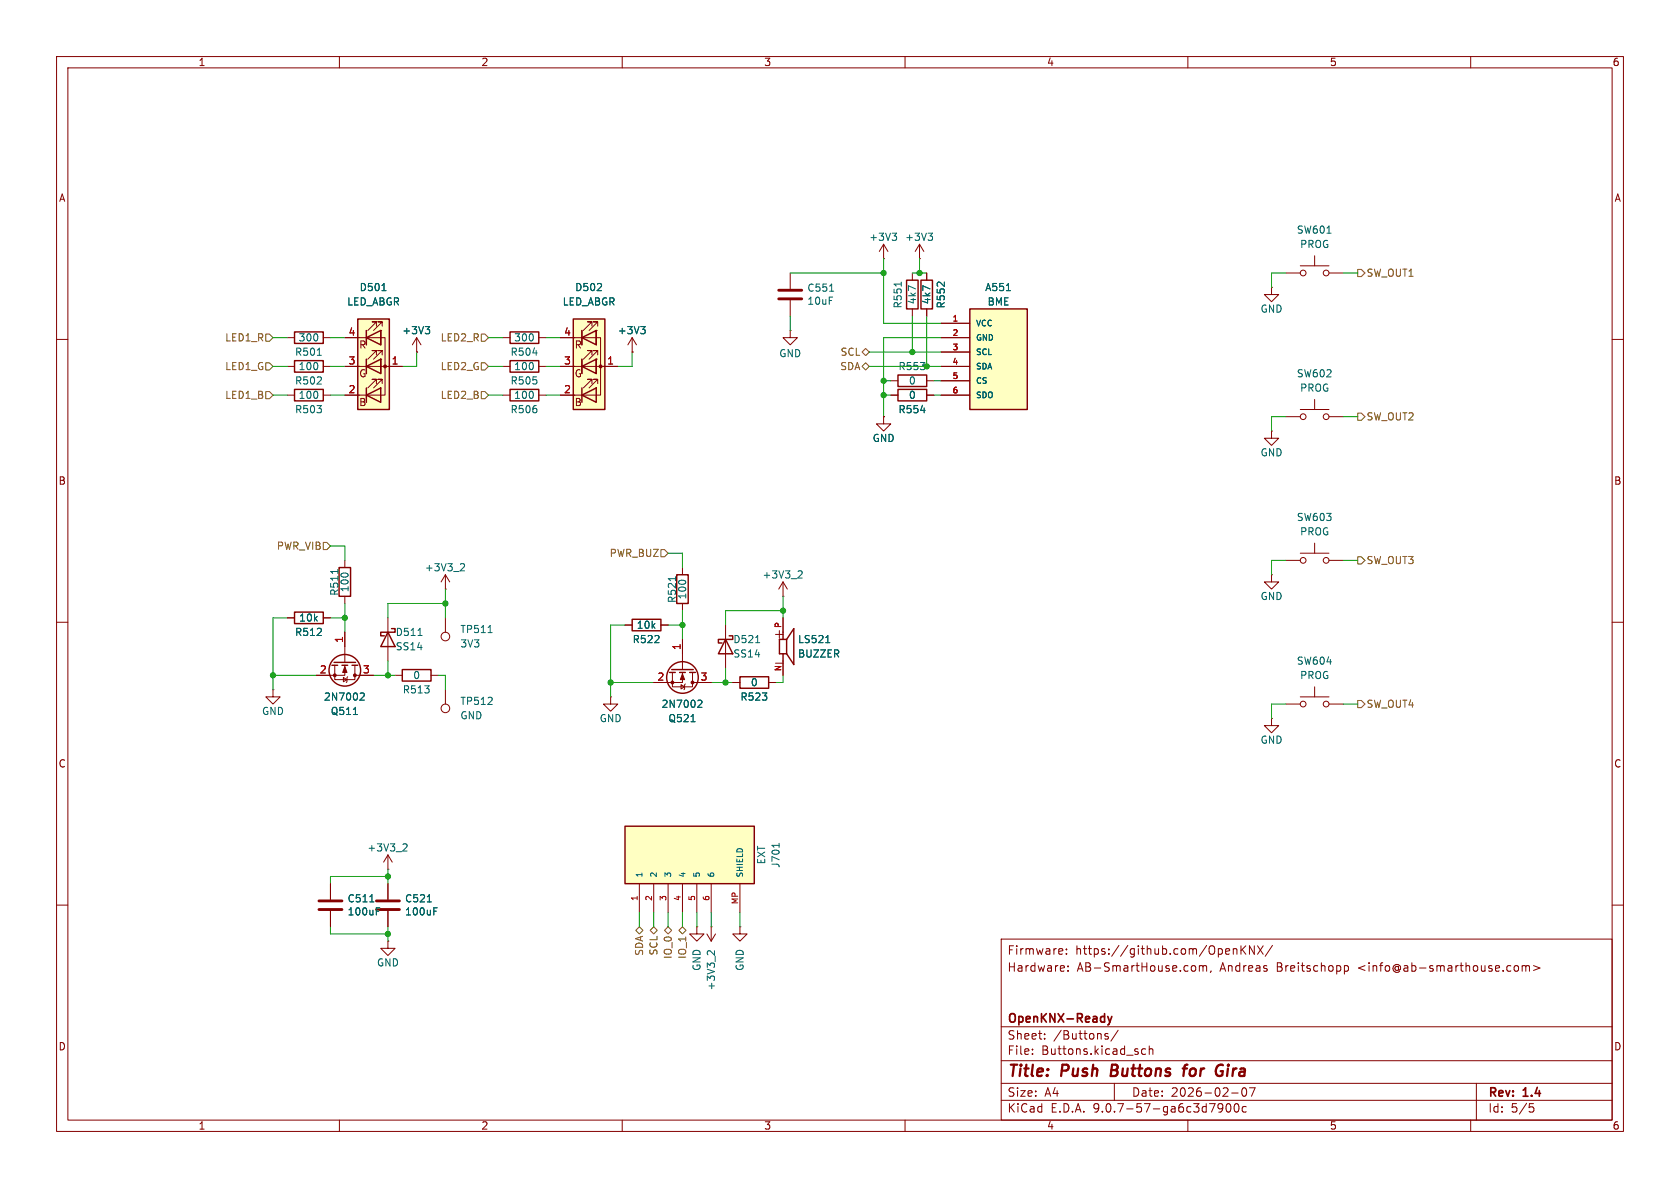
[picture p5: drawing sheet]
<svg xmlns="http://www.w3.org/2000/svg" width="297mm" height="210mm" viewBox="0 0 297 210" stroke-linecap="round" stroke-linejoin="round" font-family="sans-serif">
<g fill="none" stroke="#840000" stroke-width=".18">
<path d="M10 10h277v190h-277zM12 12h273v186h-273zM60 10v2M110 10v2M160 10v2M210 10v2M260 10v2M161.3 48.3v1.2M161.3 54.6v1.3M10 60h2M156.2 73.7v1.2h1.3l-1.3 1.3-1.3-1.3h1.3M156.2 73.7h.1"/>
<path d="M157.5 67.3h1.2M157.5 69.9h1.2M163.8 67.3h1.3M163.8 69.9h1.3M224.8 76.2v1.3h1.3l-1.3 1.2-1.3-1.2h1.3M224.8 76.2h.1M227.3 73.7h2.6M229.9 72.4h5M232.4 70.6v1.8M234.9 73.7h2.6M285 60h2M227.3 99.1h2.6"/>
<path d="M229.9 97.8h5M232.4 96v1.8M234.9 99.1h2.6M10 110h2M59.2 117.6v2.5h3.5v-2.5M60.7 119.8l.6 .3-.6 .4zM61 117.6v1.8h-5.1M61 111.8v5.3M61.5 119.6l-.2 .2v.7l-.1 .2M62.7 119.4h3.3M68.6 109.2v7.6M78.7 104.1h.1"/>
<path d="M78.7 101.6l-.7 1.3M78.7 101.6l.8 1.3M78.7 101.6v2.5M137.1 117.2h1.4M138.4 105.4h.1M138.4 102.9v2.5M138.4 109.2v2.6M138.4 116.8v2.6M138.4 102.9l-.7 1.2M138.4 102.9l.8 1.2M224.8 101.6v1.3h1.3l-1.3 1.2-1.3-1.2h1.3M224.8 101.6h.1"/>
<path d="M285 110h2M48.3 121.9v1.3h1.2l-1.2 1.3-1.3-1.3h1.3M48.3 121.9h.1M68.6 153.7h.1M68.6 151.1v2.6M68.6 156.2v2.8M68.6 151.1l-.8 1.3M68.6 151.1l.7 1.3M10 160h2M68.6 161v2.8M177 166h108v32h-108zM187.8 167.8l.1 .3-.7 .1"/>
<path d="M188.5 168.6v.1M188.5 167.8v.1M188.8 171.6v.1M188.8 170.8v.1M211.1 170.7l.3 .3v.4l-.3 .3M212 170.8l.5-.1 .2 .2M212 170.7v1M212.7 170.9l.2-.2 .3 .1 .1 .9M212.7 170.9v.8M214.1 171.6l-.1 .3M218 167.8l.2-.1 .4 .1 .1 .9M218 167.7v1"/>
<path d="M219.4 167.2v1.5M219.6 167.8l.6 .9M220.2 167.2l-.8 .9M221.7 167.2v1.5l-.8-1.5v1.5M222.3 167.2l1 1.5M223.3 167.2l-1 1.5M225 167.1l-1.3 2M237.7 170.8l.4-.1 .3 .3v.4l-.2 .2h-.5M237.7 170.7v1.5M267.8 170.8l.4-.1 .3 .3v.4l-.3 .3-.4-.1-.1-.2v-.4zM269.1 170.8l.4-.1 .2 .2M269.1 170.7v1"/>
<path d="M269.7 170.9l.3-.2 .3 .1 .1 .9M269.7 170.9v.8M271.1 170.7l1.1 .4-1.1 .5M285 160h2M60 198v2M110 198v2M160 198v2M177 194.5h108M177 191.5h108M177 187.5h108M177 181.5h108M182.5 186.3v.1"/>
<path d="M182.5 185.5v.1M184.7 183.6v.1M184.7 182.8v.1M195.9 182.8l-.4-.1-.2 .2 .1 .2 .5 .2v.3h-.6M197 191.5v3M197.7 182.1l-1.3 2M202.5 185.5l-.4-.1-.3 .3v.4l.2 .2h.5M203.2 185.5l.2-.1 .3 .1 .1 .9M203.2 184.9v1.5M210 198v2M216.2 195.7l-.3 .3h-.3l-.3-.3 .2-.5 .4-.1 .2 .1a.99 .99 0 0 1-.4 1.4h-.2M216.9 195.2l.2-.1a.81 .81 0 0 1 .6 .6 .81 .81 0 0 1-.3 .8l-.2 .1a.81 .81 0 0 1-.3-1.4z"/>
<path d="M217.7 193.2h1.2M218.3 195.2l.2-.1a.81 .81 0 0 1 .6 .6 .81 .81 0 0 1-.3 .8l-.1 .1a.81 .81 0 0 1-.4-1.4zM219.7 192.4l.2-.1a.81 .81 0 0 1 .6 .6 .81 .81 0 0 1-.3 .8l-.2 .1a.81 .81 0 0 1-.3-1.4zM220.3 195.7l-.4-.1-.3 .3v.4l.1 .2h.6M220.9 192.3h1l-.7 1.5M260 198v2M261 191.5v6.5M270.4 195.1h.7M270.5 195.7h.4l.3 .3-.2 .5-.5 .1"/>
<circle cx="230.4" cy="73.7" r=".51"/>
<circle cx="234.4" cy="73.7" r=".51"/>
<circle cx="230.4" cy="99.1" r=".51"/>
<circle cx="234.4" cy="99.1" r=".51"/>
</g>
<path d="M196.6 188.2l-.3 2h.8M209.1 188.9h.7M209.9 188.2l-.4 .1-.1 .2-.2 1.7M215.7 188.2l.5 .1M215.8 189.4h.4l-.1 .6-.4 .2" fill="none" stroke="#840000" stroke-width=".4"/>
<path d="M195.8 179.7l.4 1M196.6 179.7l-.4 1M196.2 180.7l-.1 .3-.3 .2" fill="none" stroke="#840000" stroke-width=".3"/>
<g fill="none" stroke="#840000" stroke-width=".25">
<path d="M160.3 49.5h2v5.1h-2zM158.7 66.3h5.1v2h-5.1zM158.7 68.8h5.1v2.1h-5.1zM58.7 117.6h1M59.1 117.1h3.8M60.5 117.6h1M62.2 117.6h1M68.6 111.8l1.2 2.5h-2.5zM69.2 111.1h.6v.7h-2.5v.6h.6M137.8 113v2.6h1.3M138.4 113h.7M138.4 115.6v1.2"/>
<path d="M139.1 113v2.6M139.1 113l1.2-1.9v6.4l-1.2-1.9"/>
<circle cx="61" cy="118.5" r="2.79"/>
</g>
<path d="M159.3 49.9v.7M162.8 72.5h.8M81.6 99.6l.4 .1 .1 .3-.8 .9h.8M73.9 112.3h.7M141.3 100.9l.4 .1 .1 .3-.8 .9h.8M146 113.6h.7M62.5 126.3h.7M63.9 122.5l.4 .1 .1 .3-.8 .9h.8M71.4 149.2h.4l.2 .3-.8 .9h.8M75.5 159.4h.8M76.7 161.1h.4M76.7 160.5h.6" fill="none" stroke="#006464" stroke-width=".18"/>
<g fill="#840000" stroke="#840000" stroke-width=".18">
<path d="M61 117.9l.3 1h-.7z"/>
<circle cx="62.7" cy="119.4" r=".25"/>
<circle cx="59.2" cy="119.4" r=".25"/>
</g>
<path d="M66.5 159.3h4.1M66.5 160.8h4.1" fill="none" stroke="#840000" stroke-width=".51"/>
<path d="M110.5 146.1h22.8v10.1h-22.8z" fill="#ffffc2"/>
<g fill="none" stroke="#840000" stroke-width=".25">
<path d="M162.8 49.5h2v5.1h-2zM118.4 118.9h1M118.7 118.4h3.9M120.1 118.9h1.1M121.9 118.9h1M110.5 146.1h22.8v10.1h-22.8z"/>
<circle cx="120.6" cy="119.8" r="2.79"/>
</g>
<g fill="none" stroke="#840000" stroke-width=".18">
<path d="M156.2 45.7h.1M156.2 43.2l-.8 1.3M156.2 43.2l.8 1.3M156.2 43.2v2.5M162.6 45.7h.1M162.6 43.2l-.8 1.3M162.6 43.2l.7 1.3M162.6 43.2v2.5M163.8 48.3v1.2M163.8 54.6v1.3M118.9 118.9v2.5h3.5v-2.5M120.6 118.9v1.8h-5"/>
<path d="M120.6 113v5.4M120.4 121l.6 .4-.6 .4zM121.2 120.9l-.2 .1v.8l-.1 .1M122.4 120.7h3.3M224.8 127v1.3h1.3l-1.3 1.2-1.3-1.2h1.3M224.8 127h.1M113 156.2v5.1M115.6 156.2v5.1M118.1 156.2v5.1M120.6 156.2v5.1M123.2 156.2v5.1M125.7 156.2v5.1"/>
<path d="M130.8 156.2v5.1M125 165.1l.7 1.3M125.7 163.8h.1M125.7 163.8v2.6M126.5 165.1l-.8 1.3M130.8 163.8v1.3h1.3l-1.3 1.3-1.3-1.3h1.3M130.8 163.8h.1"/>
</g>
<path d="M157.7 41.2h.8l-.4 .5M158.3 41.7l.2 .2v.3l-.2 .3M164.1 41.2h.8l-.5 .5M164.6 41.7l.3 .2v.3l-.3 .3M122.2 127.6h.7M123.6 123.8h.4l.1 .3-.8 .9h.8M137.7 149.1v.7M126.3 168.1v.7l-.9-.7-.3 .1-.1 .4" fill="none" stroke="#006464" stroke-width=".18"/>
<g fill="#840000" stroke="#840000" stroke-width=".18">
<path d="M120.6 119.1l.4 1h-.7z"/>
<circle cx="122.4" cy="120.6" r=".25"/>
<circle cx="118.9" cy="120.6" r=".25"/>
</g>
<path d="M171.4 54.6h10.2v17.8h-10.2z" fill="#ffffc2"/>
<path d="M171.4 54.6h10.2v17.8h-10.2zM52.1 108.2h5v2h-5zM59.9 100.3h2.1v5.1h-2.1zM71.1 118.4h5.1v2h-5.1z" fill="none" stroke="#840000" stroke-width=".25"/>
<g fill="none" stroke="#840000" stroke-width=".18">
<path d="M139.7 58.4v1.3h1.3l-1.3 1.3-1.3-1.3h1.3M139.7 58.4h.1M139.7 48.3v2.8M139.7 53.1v2.8M166.4 57.2h5M166.4 59.7h5M224.8 50.8v1.3h1.3l-1.3 1.2-1.3-1.2h1.3M224.8 50.8h.1M227.3 48.3h2.6M229.9 47h5M232.4 45.2v1.8M234.9 48.3h2.6"/>
<path d="M166.4 62.2h5M166.4 64.8h5M166.4 67.3h5M166.4 69.9h5M61 99.1v1.2M50.8 109.2h1.3M57.1 109.2h1.3M61 105.4v1.3M69.8 119.4h1.3M76.2 119.4h1.3M78.7 109.2v2.6M78.7 121.9v2.6"/>
<path d="M107.9 123.2v1.3h1.3l-1.3 1.2-1.2-1.2h1.2M107.9 123.2h.1M227.3 124.5h2.6M229.9 123.2h5M232.4 121.4v1.8M234.9 124.5h2.6M58.4 156.2v2.8M58.4 161v2.8M68.6 166.4v1.2h1.2l-1.2 1.3-1.3-1.3h1.3M68.6 166.4h.1M123.2 163.8v1.3h1.3l-1.3 1.3-1.3-1.3h1.3M123.2 163.8h.1"/>
<circle cx="230.4" cy="48.3" r=".51"/>
<circle cx="234.4" cy="48.3" r=".51"/>
<circle cx="78.7" cy="112.5" r=".76"/>
<circle cx="78.7" cy="125.2" r=".76"/>
<circle cx="230.4" cy="124.5" r=".51"/>
<circle cx="234.4" cy="124.5" r=".51"/>
</g>
<path d="M146.7 51.5h.7M177.9 51.4h.7M234.6 41.2h.7M59.7 100.7v.7M86.3 111.8h.7M65.4 159.4h.7M66.5 161.1h.5M66.5 160.5h.6" fill="none" stroke="#006464" stroke-width=".18"/>
<path d="M137.7 51.3h4M137.7 52.8h4M56.4 159.3h4.1M56.4 160.8h4.1" fill="none" stroke="#840000" stroke-width=".51"/>
<path d="M63.2 56.4h5.6v16h-5.6z" fill="#ffffc2"/>
<path d="M63.2 56.4h5.6v16h-5.6zM64.8 59.7l2.5-1.3v2.6zM64.8 58.4v2.6M90.2 58.7h5v2h-5zM64.8 64.8l2.5-1.3v2.5zM64.8 69.9l2.5-1.3v2.5zM64.8 63.5v2.5M64.8 68.6v2.5M90.2 68.8h5v2.1h-5zM90.2 63.8h5v2h-5z" fill="none" stroke="#840000" stroke-width=".25"/>
<g fill="none" stroke="#840000" stroke-width=".18">
<path d="M61 59.7h7.1v10.2h-7.1M64.8 58.4v2.6M66.5 57.7v-.8h-.7h.7l-1.5 1.5M67.3 58.4h.1M67.3 58.4v2.6zM67.6 57.7v-.8h-.8h.8l-1.6 1.5M88.9 59.7h1.3M95.2 59.7h1.3M61 64.8h10.1M64.8 63.5v2.5M66.5 62.7v-.7h-.7h.7l-1.5 1.5M66.5 67.8v-.7h-.7h.7l-1.5 1.5"/>
<path d="M67.3 63.5h.1M67.3 63.5v2.5zM67.6 62.7v-.7h-.8h.8l-1.6 1.5M67.6 67.8v-.7h-.8h.8l-1.6 1.5M88.9 64.8h1.3M88.9 69.9h1.3M95.2 64.8h1.3M95.2 69.9h1.3"/>
</g>
<circle cx="68.1" cy="64.8" r=".25" fill="#840000" stroke="#840000" stroke-width=".18"/>
<path d="M67.5 51.4h.7M94.2 62.4h.8" fill="none" stroke="#006464" stroke-width=".18"/>
<path d="M101.3 56.4h5.6v16h-5.6z" fill="#ffffc2"/>
<g fill="none" stroke="#840000" stroke-width=".25">
<path d="M52.1 58.7h5v2h-5zM101.3 56.4h5.6v16h-5.6zM102.9 59.7l2.5-1.3v2.6zM102.9 58.4v2.6M52.1 68.8h5v2.1h-5zM52.1 63.8h5v2h-5zM102.9 64.8l2.5-1.3v2.5zM102.9 69.9l2.5-1.3v2.5zM102.9 63.5v2.5M102.9 68.6v2.5M111.8 109.5h5v2h-5zM119.6 101.6h2.1v5.1h-2.1z"/>
<path d="M128.3 113l1.2 2.6h-2.5zM128.9 112.4h.6v.6h-2.5v.7h.6M130.8 119.6h5.1v2.1h-5.1z"/>
</g>
<g fill="none" stroke="#840000" stroke-width=".18">
<path d="M50.8 59.7h1.3M57.1 59.7h1.3M61 59.7h2.5M73.7 59.7l-.8 1.3M73.7 59.7l.7 1.3M73.7 59.7v2.5M99.1 59.7h7.1v10.2h-7.1M102.9 58.4v2.6M104.6 57.7v-.8h-.7h.7l-1.5 1.5M105.4 58.4h.1M105.4 58.4v2.6zM105.7 57.7v-.8h-.8h.8l-1.6 1.5"/>
<path d="M111.8 59.7l-.8 1.3M111.8 59.7l.7 1.3M111.8 59.7v2.5M163.8 48.3v1.2M163.8 54.6v1.3M166.4 59.7h5M166.4 57.2h5M50.8 64.8h1.3M50.8 69.9h1.3M57.1 64.8h1.3M57.1 69.9h1.3M61 64.8h2.5"/>
<path d="M61 69.9h2.5M68.6 64.8h2.5M73.7 62.2h.1M99.1 64.8h10.1M102.9 63.5v2.5M104.6 62.7v-.7h-.7h.7l-1.5 1.5M104.6 67.8v-.7h-.7h.7l-1.5 1.5M105.4 63.5h.1M105.4 63.5v2.5zM105.7 62.7v-.7h-.8h.8l-1.6 1.5M105.7 67.8v-.7h-.8h.8l-1.6 1.5M111.8 62.2h.1"/>
<path d="M156.2 73.7h.1M157.5 69.9h1.2M163.8 69.9h1.3M166.4 64.8h5M166.4 69.9h5M166.4 62.2h5M166.4 67.3h5M50.8 109.2h1.3M55.9 119.4h2.5M57.1 109.2h1.3M61 111.8v2.5M63.5 119.4h2.5"/>
<path d="M110.5 110.5h1.3M116.8 110.5h1.3M120.6 100.3v1.3M120.6 106.7v1.3M120.6 113v2.6M128.3 110.5v7.6M138.4 109.2v2.6M138.4 116.8v2.6M115.6 120.7h2.5M123.2 120.7h2.5M129.5 120.7h1.3M135.9 120.7h1.3"/>
<path d="M58.4 156.2v2.8M68.6 156.2v2.8M58.4 161v2.8M68.6 161v2.8"/>
</g>
<circle cx="106.2" cy="64.8" r=".25" fill="#840000" stroke="#840000" stroke-width=".18"/>
<g fill="none" stroke="#006464" stroke-width=".18">
<path d="M67.5 51.4h.7M75.2 57.7h.8l-.5 .5M75.7 58.2l.3 .3v.3l-.3 .2M113.3 57.7h.8l-.5 .5M113.8 58.2l.3 .3v.3l-.3 .2M177.9 51.4h.7M56.1 62.8h.7M162.8 72.5h.8M119.4 101.9v.8M133.6 113.6h.7M146 113.6h.7M62.5 126.3h.7"/>
<path d="M63.9 122.5l.4 .1 .1 .3-.8 .9h.8M122.2 127.6h.7M123.6 123.8h.4l.1 .3-.8 .9h.8M65.4 159.4h.7M75.5 159.4h.8M66.5 161.1h.5M66.5 160.5h.6M76.7 161.1h.4M76.7 160.5h.6"/>
</g>
<g fill="none" stroke="#725600" stroke-width=".18">
<path d="M47 59.1h.6l.7 .6-.7 .6h-.6zM85.1 59.1h.6l.7 .6-.7 .6h-.6zM240 47.6h.7l.6 .7-.6 .6h-.7zM47 69.2h.6l.7 .7-.7 .6h-.6zM47 64.1h.6l.7 .7-.7 .6h-.6zM85.1 69.2h.6l.7 .7-.7 .6h-.6zM85.1 64.1h.6l.7 .7-.7 .6h-.6zM152.4 64.8l.6-.7 .7 .7-.7 .6zM152.4 62.2l.6-.6 .7 .6-.7 .7zM240 73h.7l.6 .7-.6 .6h-.7zM57.1 95.9h.7l.6 .6-.6 .7h-.7zM116.8 97.2h.7l.6 .6-.6 .6h-.7z"/>
<path d="M240 98.4h.7l.6 .7-.6 .6h-.7zM240 123.8h.7l.6 .7-.6 .6h-.7zM112.4 164.5l.6-.7 .7 .7-.7 .6zM114.9 164.5l.7-.7 .6 .7-.6 .6zM117.5 164.5l.6-.7 .6 .7-.6 .6zM120 164.5l.6-.7 .7 .7-.7 .6z"/>
</g>
<g fill="none" stroke="#009600" stroke-width=".18">
<path d="M48.3 59.7h2.5M58.4 59.7h2.6M86.4 59.7h2.5M96.5 59.7h2.6M139.7 48.3h16.5M139.7 55.9v2.5M156.2 45.7v11.5h10.2M161.3 48.3h2.5M161.3 55.9v6.3M162.6 45.7v2.6M163.8 55.9v8.9M166.4 59.7h-10.2v14"/>
<path d="M227.3 48.3h-2.5v2.5M237.5 48.3h2.5M48.3 69.9h2.5M48.3 64.8h2.5M58.4 69.9h2.6M58.4 64.8h2.6M73.7 62.2v2.6h-2.6M86.4 69.9h2.5M86.4 64.8h2.5M96.5 69.9h2.6M96.5 64.8h2.6M111.8 62.2v2.6h-2.6"/>
<path d="M153.7 62.2h12.7M153.7 64.8h12.7M156.2 67.3h1.3M156.2 69.9h1.3M165.1 67.3h1.3M165.1 69.9h1.3M227.3 73.7h-2.5v2.5M237.5 73.7h2.5M58.4 96.5h2.6v2.6M118.1 97.8h2.5v2.5M227.3 99.1h-2.5v2.5M237.5 99.1h2.5"/>
<path d="M48.3 119.4h7.6M50.8 109.2h-2.5v12.7M58.4 109.2h2.6M61 106.7v5.1M66 119.4h3.8M68.6 116.8v2.6M77.5 119.4h1.2v2.5M78.7 106.7h-10.1v2.5M78.7 104.1v5.1M110.5 110.5h-2.6v12.7M118.1 110.5h2.5M120.6 108v5"/>
<path d="M128.3 118.1v2.6M138.4 119.4v1.3h-1.2M138.4 105.4v3.8M138.4 108h-10.1v2.5M107.9 120.7h7.7M125.7 120.7h3.8M227.3 124.5h-2.5v2.5M237.5 124.5h2.5M68.6 153.7v2.5M68.6 154.9h-10.2v1.3M58.4 163.8v1.3h10.2M68.6 163.8v2.6"/>
<path d="M113 161.3v2.5M115.6 161.3v2.5M118.1 161.3v2.5M120.6 161.3v2.5M123.2 161.3v2.5M125.7 161.3v2.5M130.8 161.3v2.5"/>
</g>
<g fill="#009600" stroke="#009600" stroke-width=".18">
<circle cx="156.2" cy="69.9" r=".46"/>
<circle cx="156.2" cy="67.3" r=".46"/>
<circle cx="68.6" cy="165.1" r=".46"/>
<circle cx="48.3" cy="119.4" r=".46"/>
<circle cx="68.6" cy="119.4" r=".46"/>
<circle cx="68.6" cy="154.9" r=".46"/>
<circle cx="161.3" cy="62.2" r=".46"/>
<circle cx="163.8" cy="64.8" r=".46"/>
<circle cx="156.2" cy="48.3" r=".46"/>
<circle cx="162.6" cy="48.3" r=".46"/>
<circle cx="61" cy="109.2" r=".46"/>
<circle cx="78.7" cy="106.7" r=".46"/>
<circle cx="107.9" cy="120.7" r=".46"/>
<circle cx="120.6" cy="110.5" r=".46"/>
<circle cx="138.4" cy="108" r=".46"/>
<circle cx="128.3" cy="120.7" r=".46"/>
</g>
<g font-size="2.8" fill="#840000">
<text x="178" y="190.9">Title:</text>
<text x="187.7" y="190.9">Push</text>
<text x="197.2" y="190.9">Buttons</text>
<text x="210.9" y="190.9">for</text>
<text x="217.4" y="190.9">Gira</text>
</g>
<text font-size="2.5" fill="#840000" x="136.6" y="113.1">+</text>
<text font-size="2.5" fill="#a90000" x="136.6" y="118.2">-</text>
<g font-size="2.1" fill="#840000">
<text x="178" y="172">Hardware:</text>
<text x="178" y="169">Firmware:</text>
<text x="190.1" y="169">https://github.com/OpenKNX/</text>
<text x="190.4" y="172">AB-SmartHouse.com,</text>
<text x="215.7" y="172">Andreas</text>
<text x="225.8" y="172">Breitschopp</text>
<text x="240.3" y="172">&lt;info@ab-smarthouse.com&gt;</text>
<text x="178" y="184">Sheet:</text>
<text x="178" y="181.2">OpenKNX-Ready</text>
<text x="186.2" y="184">/Buttons/</text>
<text x="178" y="186.7">File:</text>
<text x="184.1" y="186.7">Buttons.kicad_sch</text>
<text x="178" y="196.9">KiCad</text>
<text x="178" y="194.1">Size:</text>
<text x="184.7" y="194.1">A4</text>
<text x="185.7" y="196.9">E.D.A.</text>
<text x="193.3" y="196.9">9.0.7-57-ga6c3d7900c</text>
<text x="200" y="194.1">Date:</text>
<text x="207" y="194.1">2026-02-07</text>
<text x="263" y="194.3">Rev:</text>
<text x="263" y="196.9">Id:</text>
<text x="267.1" y="196.9">5/5</text>
<text x="269.4" y="194.3">1.4</text>
</g>
<g font-size="1.8" fill="#840000">
<text x="35" y="11.9">1</text>
<text x="85" y="11.9">2</text>
<text x="135" y="11.9">3</text>
<text x="185" y="11.9">4</text>
<text x="235" y="11.9">5</text>
<text x="285" y="11.9">6</text>
<text x="10.3" y="35.9">A</text>
<text x="285.3" y="35.9">A</text>
<text x="63.4" y="61.8">R</text>
<text x="101.5" y="61.8">R</text>
<text x="63.4" y="66.9">G</text>
<text x="63.4" y="72">B</text>
<text x="101.5" y="66.9">G</text>
<text x="101.5" y="72">B</text>
<text x="10.3" y="85.9">B</text>
<text x="285.3" y="85.9">B</text>
<text x="10.3" y="135.9">C</text>
<text x="285.3" y="135.9">C</text>
<text x="10.3" y="185.9">D</text>
<text x="285.3" y="185.9">D</text>
<text x="35" y="199.9">1</text>
<text x="85" y="199.9">2</text>
<text x="135" y="199.9">3</text>
<text x="185" y="199.9">4</text>
<text x="235" y="199.9">5</text>
<text x="285" y="199.9">6</text>
</g>
<g font-size="1.8" fill="#006464">
<text x="229.2" y="41.5">SW601</text>
<text x="153.6" y="42.8">+3V3</text>
<text x="159.9" y="42.8">+3V3</text>
<text x="229.7" y="44">PROG</text>
<text x="63.5" y="51.7">D501</text>
<text x="101.6" y="51.7">D502</text>
<text x="142.6" y="51.8">C551</text>
<text x="162.2" y="53.9" transform="rotate(-90 162.2 53.9)">4k7</text>
<text x="164.7" y="53.9" transform="rotate(-90 164.7 53.9)">4k7</text>
<text x="174.1" y="51.7">A551</text>
<text x="61.3" y="54.2">LED_ABGR</text>
<text x="71" y="59.3">+3V3</text>
<text x="99.4" y="54.2">LED_ABGR</text>
<text x="109.1" y="59.3">+3V3</text>
<text x="142.6" y="54.1">10uF</text>
<text x="159.6" y="54.6" transform="rotate(-90 159.6 54.6)">R551</text>
<text x="167.2" y="54.6" transform="rotate(-90 167.2 54.6)">R552</text>
<text x="174.5" y="54.2">BME</text>
<text x="222.8" y="55.5">GND</text>
<text x="52.1" y="63.1">R501</text>
<text x="52.7" y="65.6">100</text>
<text x="52.7" y="60.6">300</text>
<text x="90.2" y="63.1">R504</text>
<text x="90.8" y="60.6">300</text>
<text x="90.8" y="65.6">100</text>
<text x="137.7" y="63.3">GND</text>
<text x="158.7" y="65.6">R553</text>
<text x="52.1" y="68.2">R502</text>
<text x="52.7" y="70.7">100</text>
<text x="90.2" y="68.2">R505</text>
<text x="90.8" y="70.7">100</text>
<text x="160.6" y="68.2">0</text>
<text x="160.6" y="70.7">0</text>
<text x="229.2" y="66.9">SW602</text>
<text x="229.7" y="69.4">PROG</text>
<text x="52.1" y="73.3">R503</text>
<text x="90.2" y="73.3">R506</text>
<text x="158.7" y="73.3">R554</text>
<text x="154.2" y="78.3">GND</text>
<text x="222.8" y="80.9">GND</text>
<text x="229.2" y="92.3">SW603</text>
<text x="229.7" y="94.8">PROG</text>
<text x="75" y="101.2">+3V3_2</text>
<text x="60" y="105.4" transform="rotate(-90 60 105.4)">R511</text>
<text x="61.8" y="104.8" transform="rotate(-90 61.8 104.8)">100</text>
<text x="119.7" y="106.7" transform="rotate(-90 119.7 106.7)">R521</text>
<text x="121.5" y="106.1" transform="rotate(-90 121.5 106.1)">100</text>
<text x="134.7" y="102.5">+3V3_2</text>
<text x="222.8" y="106.3">GND</text>
<text x="52.1" y="112.6">R512</text>
<text x="52.8" y="110.1">10k</text>
<text x="69.9" y="112.6">D511</text>
<text x="81.3" y="112.1">TP511</text>
<text x="111.7" y="113.9">R522</text>
<text x="112.5" y="111.4">10k</text>
<text x="129.5" y="113.9">D521</text>
<text x="141" y="113.9">LS521</text>
<text x="69.9" y="115.2">SS14</text>
<text x="81.3" y="114.7">3V3</text>
<text x="129.5" y="116.4">SS14</text>
<text x="141" y="116.4">BUZZER</text>
<text x="229.2" y="117.7">SW604</text>
<text x="57.2" y="124.1">2N7002</text>
<text x="71.1" y="122.8">R513</text>
<text x="73" y="120.2">0</text>
<text x="81.3" y="124.8">TP512</text>
<text x="116.9" y="125.3">2N7002</text>
<text x="130.8" y="124.1">R523</text>
<text x="132.6" y="121.5">0</text>
<text x="229.7" y="120.2">PROG</text>
<text x="46.2" y="126.6">GND</text>
<text x="58.4" y="126.6">Q511</text>
<text x="81.3" y="127.4">GND</text>
<text x="105.9" y="127.9">GND</text>
<text x="118.1" y="127.9">Q521</text>
<text x="222.8" y="131.7">GND</text>
<text x="64.8" y="150.7">+3V3_2</text>
<text x="135.5" y="152.9" transform="rotate(-90 135.5 152.9)">EXT</text>
<text x="138" y="153.5" transform="rotate(-90 138 153.5)">J701</text>
<text x="61.4" y="159.7">C511</text>
<text x="71.5" y="159.7">C521</text>
<text x="61.4" y="162">100uF</text>
<text x="71.5" y="162">100uF</text>
<text x="66.5" y="171">GND</text>
<text x="124.1" y="171.7" transform="rotate(-90 124.1 171.7)">GND</text>
<text x="131.7" y="171.7" transform="rotate(-90 131.7 171.7)">GND</text>
<text x="126.6" y="175.2" transform="rotate(-90 126.6 175.2)">+3V3_2</text>
</g>
<g font-size="1.8" fill="#725600">
<text x="241.5" y="49.1">SW_OUT1</text>
<text x="39.7" y="65.6">LED1_G</text>
<text x="39.7" y="60.6">LED1_R</text>
<text x="77.8" y="60.6">LED2_R</text>
<text x="77.8" y="65.6">LED2_G</text>
<text x="148.4" y="65.6">SDA</text>
<text x="148.5" y="63.1">SCL</text>
<text x="39.7" y="70.7">LED1_B</text>
<text x="77.8" y="70.7">LED2_B</text>
<text x="241.5" y="74.5">SW_OUT2</text>
<text x="48.8" y="97.4">PWR_VIB</text>
<text x="107.7" y="98.7">PWR_BUZ</text>
<text x="241.5" y="99.9">SW_OUT3</text>
<text x="241.5" y="125.3">SW_OUT4</text>
<text x="113.9" y="169.1" transform="rotate(-90 113.9 169.1)">SDA</text>
<text x="116.4" y="169" transform="rotate(-90 116.4 169)">SCL</text>
<text x="119" y="169.6" transform="rotate(-90 119 169.6)">IO_0</text>
<text x="121.5" y="169.6" transform="rotate(-90 121.5 169.6)">IO_1</text>
</g>
<g font-size="1.8" fill="#a90000">
<text x="61.5" y="59.4">4</text>
<text x="99.6" y="59.4">4</text>
<text x="61.5" y="64.5">3</text>
<text x="69.1" y="64.5">1</text>
<text x="99.6" y="64.5">3</text>
<text x="107.2" y="64.5">1</text>
<text x="61.5" y="69.6">2</text>
<text x="99.6" y="69.6">2</text>
<text x="60.7" y="113.7" transform="rotate(-90 60.7 113.7)">1</text>
<text x="56.4" y="119.1">2</text>
<text x="64.1" y="119.1">3</text>
<text x="120.4" y="115" transform="rotate(-90 120.4 115)">1</text>
<text x="116.1" y="120.4">2</text>
<text x="123.8" y="120.4">3</text>
</g>
<g font-size="1.4" fill="#a90000">
<text x="168.3" y="56.9">1</text>
<text x="168.3" y="59.4">2</text>
<text x="168.3" y="62">3</text>
<text x="168.3" y="64.5">4</text>
<text x="168.3" y="67.1">5</text>
<text x="168.3" y="69.6">6</text>
<text x="138.2" y="111.1" transform="rotate(-90 138.2 111.1)">P</text>
<text x="112.8" y="159.4" transform="rotate(-90 112.8 159.4)">1</text>
<text x="115.3" y="159.4" transform="rotate(-90 115.3 159.4)">2</text>
<text x="117.9" y="159.4" transform="rotate(-90 117.9 159.4)">3</text>
<text x="120.4" y="159.4" transform="rotate(-90 120.4 159.4)">4</text>
<text x="122.9" y="159.4" transform="rotate(-90 122.9 159.4)">5</text>
<text x="125.5" y="159.4" transform="rotate(-90 125.5 159.4)">6</text>
<text x="130.6" y="160" transform="rotate(-90 130.6 160)">MP</text>
</g>
<g font-size="1.4" fill="#006464">
<text x="172.5" y="57.9">VCC</text>
<text x="172.5" y="60.4">GND</text>
<text x="172.5" y="63">SCL</text>
<text x="172.5" y="65.5">SDA</text>
<text x="172.5" y="68">CS</text>
<text x="172.5" y="70.6">SDO</text>
<text x="113.8" y="155.2" transform="rotate(-90 113.8 155.2)">1</text>
<text x="116.3" y="155.2" transform="rotate(-90 116.3 155.2)">2</text>
<text x="118.8" y="155.2" transform="rotate(-90 118.8 155.2)">3</text>
<text x="121.4" y="155.2" transform="rotate(-90 121.4 155.2)">4</text>
<text x="123.9" y="155.2" transform="rotate(-90 123.9 155.2)">5</text>
<text x="126.5" y="155.2" transform="rotate(-90 126.5 155.2)">6</text>
<text x="131.5" y="155.2" transform="rotate(-90 131.5 155.2)">SHIELD</text>
</g>
</svg>
